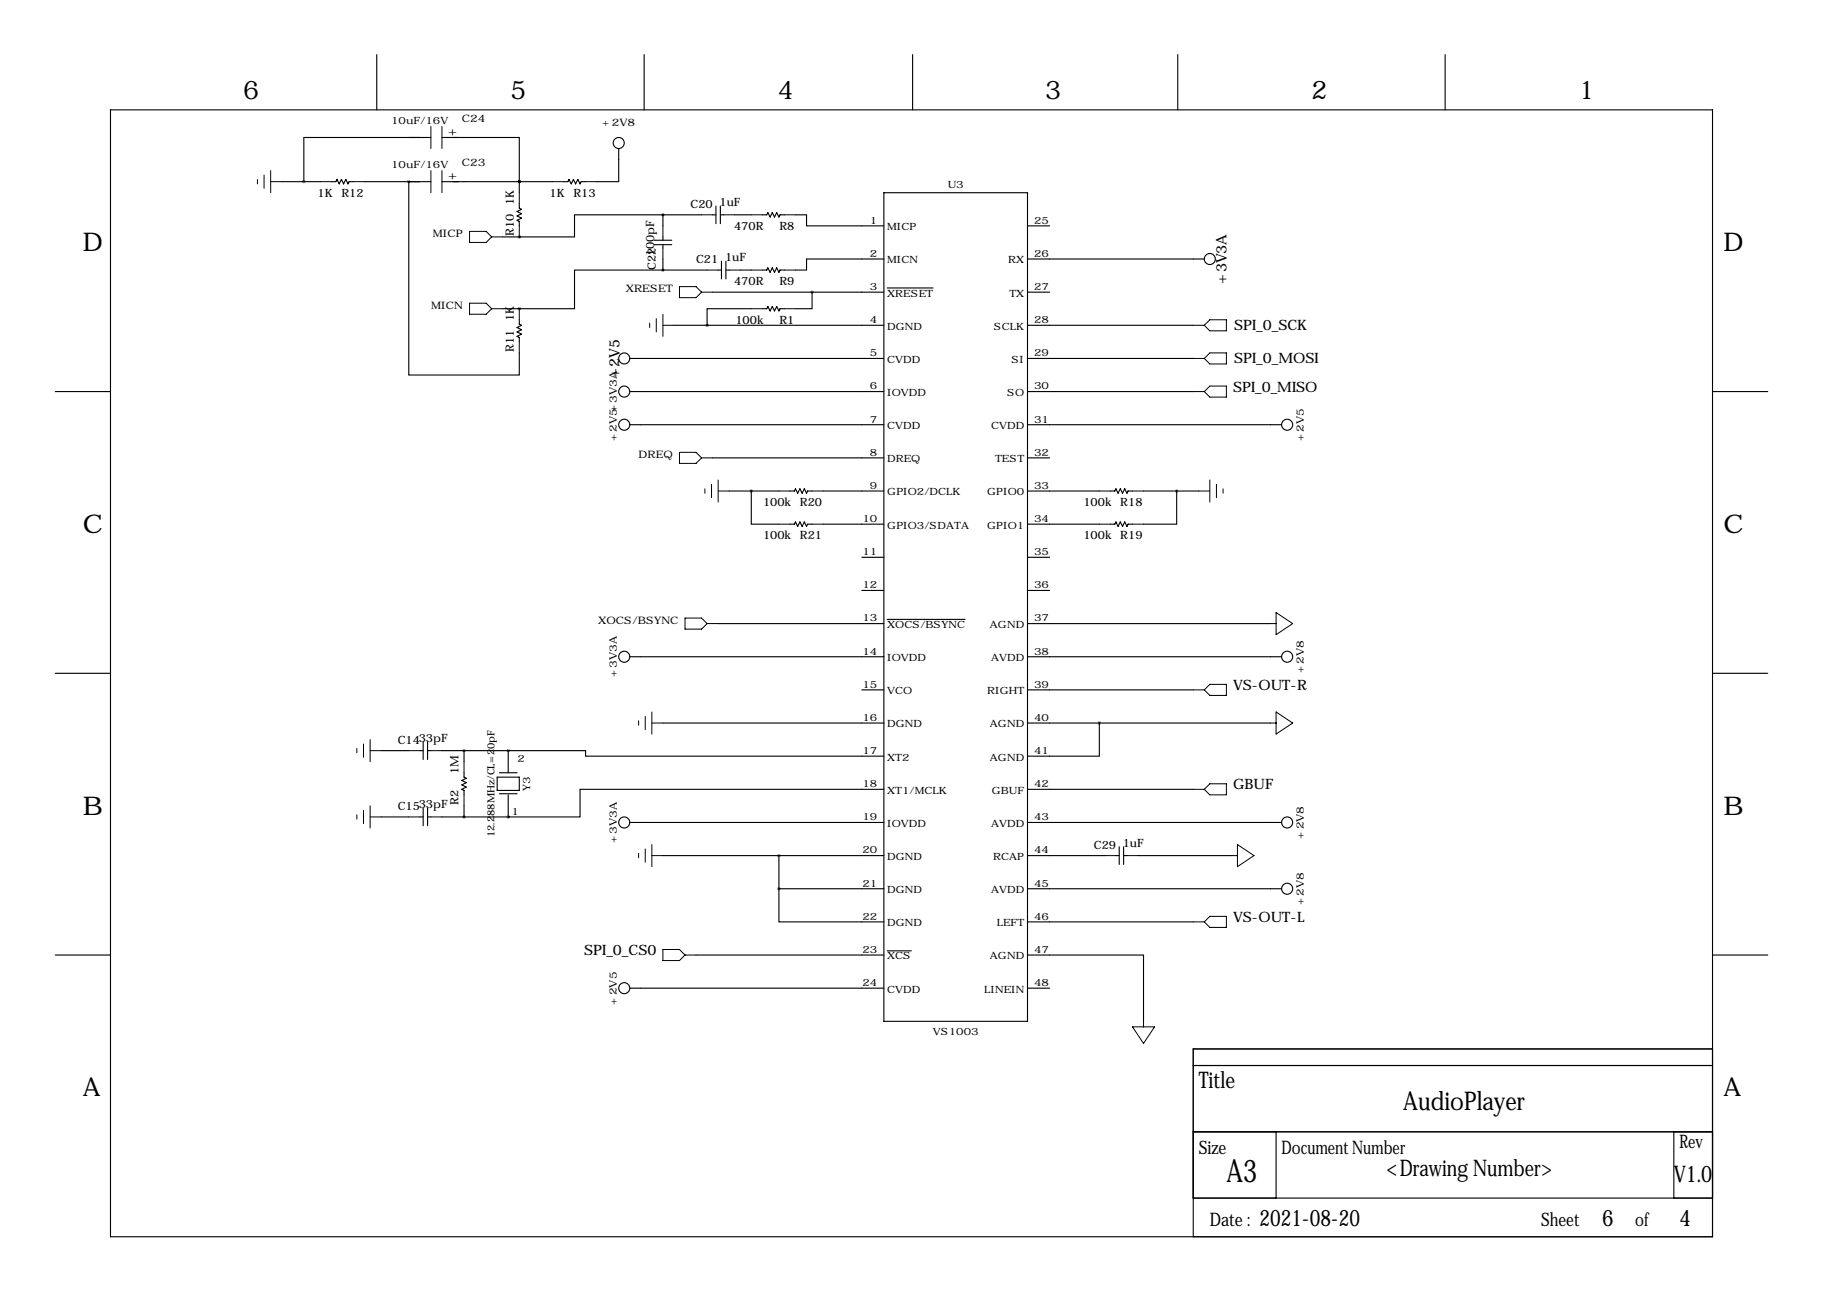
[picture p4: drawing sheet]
<svg xmlns="http://www.w3.org/2000/svg" width="419mm" height="297mm" viewBox="0 0 419 297" stroke-linecap="round" stroke-linejoin="round" font-family="sans-serif">
<g fill="none" stroke="#000" stroke-width=".25">
<path d="M86.6 12.6v12.7M148.1 12.6v12.7M209.8 12.6v12.7M270.8 12.6v12.7M332.2 12.6v12.7M25.4 25.3h368.3v259h-368.3zM99.1 31.6h-29.3v10.2M101.6 31.6h17.8v10.2M142.2 34.1v7.7h-5M64.8 41.8h8.9M76.2 41.8h1l.3-.5 .5 1 .5-1 .5 1 .5-1 .5 1 .3-.5h1M83.8 41.8h15.3"/>
<path d="M94 41.8h.1M94 41.8v44.4h25.4v-5.1M101.6 41.8h25.4M115.6 54.5h3.8M119.4 54.5h.1M119.4 41.8h.1M119.4 41.8v2.5M119.4 46.8v1.1l.5 .2-1 .5 1 .5-1 .5 1 .6-1 .5 .5 .2v1M129.5 41.8h1.1l.2-.5 .5 1 .5-1 .5 1 .5-1 .5 1 .3-.5h1M150.4 56.2h4M150.4 55.2h4M152.4 49.4h-20.3v5.1h-12.7"/>
<path d="M152.4 49.4h8.9M152.4 49.4v2.5M152.4 54.5v.7M152.4 56.2v.8M152.4 59.5v2.6M163.8 49.4h.8M164.6 47.4v4M165.6 47.4v4M165.6 49.4h.8M168.9 49.4h3.8M175.3 49.4h1l.2-.5 .5 1 .5-1 .6 1 .5-1 .5 1 .2-.5h1M182.9 49.4h2.5v2.5h17.8"/>
<path d="M203.2 59.5h-17.8v2.6h-2.5M203.2 44.3h33v190.5h-33zM236.2 51.9h5.1M236.2 59.5h40.7M115.6 71h3.8M119.4 71h.1M119.4 73.5v1l.5 .3-1 .5 1 .5-1 .5 1 .5-1 .5 .5 .3v1M152.4 62.1h-20.3v8.9h-12.7M152.4 62.1h10.2M154.9 74.8h48.3M163.8 67.2h39.4M165.1 62.1h.8"/>
<path d="M165.9 60.1v4M166.9 60.1v4M166.9 62.1h.7M170.2 62.1h2.5M172.7 71h-10.1v3.8M175.3 62.1h1l.2-.5 .5 1 .5-1 .6 1 .5-1 .5 1 .2-.5h1M175.3 71h1l.2-.5 .5 1 .5-1 .6 1 .5-1 .5 1 .2-.5h1M186.7 67.2v3.8h-3.8M204 66.2h10.5M236.2 67.2h5.1M236.2 74.8h38.1M12.7 90h12.7"/>
<path d="M144.8 90h58.4M144.8 82.4h58.4M144.8 97.6h58.4M236.2 90h38.1M236.2 82.4h38.1M236.2 97.6h58.4M393.7 90h12.7M163.8 105.3h39.4M167.6 112.9h11.5M172.7 112.9v7.6h6.4M181.6 112.9h1l.3-.5 .5 1 .5-1 .5 1 .5-1 .5 1 .3-.5h1M189.2 112.9h14"/>
<path d="M236.2 105.3h5.1M236.2 112.9h16.5M255.3 112.9h1l.2-.5 .5 1 .6-1 .5 1 .5-1 .5 1 .2-.5h1M262.9 112.9h12.7M270.5 112.9v7.6h-7.6M181.6 120.5h1l.3-.5 .5 1 .5-1 .5 1 .5-1 .5 1 .3-.5h1M189.2 120.5h14M198.1 128.1h5.1M198.1 135.7h5.1M236.2 120.5h16.5M236.2 128.1h5.1M236.2 135.7h5.1"/>
<path d="M255.3 120.5h1l.2-.5 .5 1 .6-1 .5 1 .5-1 .5 1 .2-.5h1M12.7 154.8h12.7M144.8 151h58.4M165.1 143.4h38.1M198.1 158.6h5.1M204 142.4h17.9M236.2 143.4h55.9M236.2 151h58.4M236.2 158.6h38.1M393.7 154.8h12.7M87.6 172.6h6.4M96.5 172.6h.8"/>
<path d="M97.3 170.5v4.1M98.3 170.5v4.1M98.3 172.6h.8M101.6 172.6h15.2M106.7 172.6v2.5M106.7 177.7v1l.5 .2-1 .5 1 .5-1 .6 1 .5-1 .5 .5 .2v1M114.3 178.7h5.1v3h-5.1zM114.8 177.7h4.1M116.8 172.6h17.8v1.2h68.6M116.8 172.6h.1M116.8 172.6v5.1M152.4 166.2h50.8"/>
<path d="M236.2 166.2h55.9M252.7 166.2v7.6h-16.5M87.6 187.8h6.4M96.5 187.8h.8M97.3 185.8v4.1M98.3 185.8v4.1M98.3 187.8h.8M101.6 187.8h15.2M106.7 185.3v2.5M114.8 182.5h4.1M116.8 187.8h.1M116.8 182.7v5.1"/>
<path d="M144.8 189.1h58.4M152.4 196.7h50.8M179.1 196.7v7.6M203.2 181.5h-69.9v6.3h-16.5M236.2 181.5h38.1M236.2 189.1h58.4M236.2 196.7h17.8M256.5 196.7h.8M257.3 194.7v4M258.3 196.7h.8M258.3 194.7v4M261.6 196.7h21.6"/>
<path d="M12.7 219.6h12.7M160 219.6h43.2M179.1 204.3v7.6h24.1M179.1 204.3h24.1M204 218.6h5.5M236.2 219.6h26.7v15.2M236.2 204.3h58.4M236.2 211.9h38.1M393.7 219.6h12.7M144.8 227.2h58.4M236.2 227.2h5.1M274.3 245h119.4"/>
<path d="M393.7 241.2h-119.4v43.1M274.3 275.4h119.4M274.3 260.2h119.4M293.4 260.2v15.2M384.8 260.2v15.2"/>
<circle cx="142.2" cy="32.9" r="1.27"/>
<circle cx="278.1" cy="59.5" r="1.27"/>
<circle cx="143.5" cy="90" r="1.27"/>
<circle cx="143.5" cy="97.6" r="1.27"/>
<circle cx="143.5" cy="82.4" r="1.27"/>
<circle cx="295.9" cy="97.6" r="1.27"/>
<circle cx="143.5" cy="151" r="1.27"/>
<circle cx="295.9" cy="151" r="1.27"/>
<circle cx="143.5" cy="189.1" r="1.27"/>
<circle cx="295.9" cy="189.1" r="1.27"/>
<circle cx="295.9" cy="204.3" r="1.27"/>
<circle cx="143.5" cy="227.2" r="1.27"/>
</g>
<g fill="none" stroke="#000" stroke-width=".23">
<path d="M62.2 39.2v5.1M99.1 29.1v5M99.1 39.2v5.1M101.6 29.1v5M101.6 39.2v5.1M59.2 41.3v1M60.7 40.2v3.1M62.2 41.8h2.6M73.7 41.8h2.5M81.3 41.8h2.5M107.9 53.2h3.9l1.2 1.3-1.2 1.2h-3.9zM113 54.5h2.6"/>
<path d="M119.4 44.3v2.5M119.4 51.9v2.6M127 41.8h2.5M134.6 41.8h2.6M152.4 51.9v2.6M152.4 57v2.5M161.3 49.4h2.5M166.4 49.4h2.5M172.7 49.4h2.6M180.3 49.4h2.6M107.9 69.7h3.9l1.2 1.3-1.2 1.2h-3.9zM113 71h2.6"/>
<path d="M119.4 71v2.5M119.4 78.6v2.5M149.4 74.3v1M150.9 73.3v3M152.4 72.2v5.1M152.4 74.8h2.5M156.2 65.9h3.8l1.3 1.3-1.3 1.2h-3.8zM161.3 67.2h2.5M162.6 62.1h2.5M167.6 62.1h2.6M172.7 62.1h2.6M172.7 71h2.6"/>
<path d="M180.3 62.1h2.6M180.3 71h2.6M274.3 74.8h2.6M276.9 74.8l1.2-1.3h3.8v2.6h-3.8zM274.3 82.4h2.6M274.3 90h2.6M276.9 82.4l1.2-1.3h3.8v2.6h-3.8zM276.9 90l1.2-1.2h3.8v2.5h-3.8zM156.2 104h3.8l1.3 1.3-1.3 1.2h-3.8zM161.3 105.3h2.5M162.1 112.4v1M163.6 111.4v3"/>
<path d="M165.1 112.9h2.5M165.1 110.3v5.1M179.1 112.9h2.5M186.7 112.9h2.5M252.7 112.9h2.6M260.3 112.9h2.6M275.6 112.9h2.5M278.1 110.3v5.1M279.7 111.4v3M281.2 112.4v1M179.1 120.5h2.5M186.7 120.5h2.5"/>
<path d="M252.7 120.5h2.6M260.3 120.5h2.6M157.5 142.1h3.8l1.3 1.3-1.3 1.2h-3.8zM162.6 143.4h2.5M274.3 158.6h2.6M276.9 158.6l1.2-1.3h3.8v2.6h-3.8zM292.1 143.4h1.3M293.4 140.8l3.8 2.6-3.8 2.5zM82 172.1v1M83.6 171.1v3M85.1 172.6h2.5M85.1 170v5.1"/>
<path d="M94 172.6h2.5M99.1 172.6h2.5M106.7 175.1v2.6M146.8 165.7v1M148.3 164.7v3.1M149.9 166.2h2.5M149.9 163.7v5.1M292.1 166.2h1.3M293.4 163.7l3.8 2.5-3.8 2.6zM82 187.3v1M83.6 186.3v3M85.1 187.8h2.5"/>
<path d="M85.1 185.3v5.1M94 187.8h2.5M99.1 187.8h2.5M106.7 182.7v2.6M146.8 196.2v1M148.3 195.2v3M149.9 196.7h2.5M149.9 194.2v5M254 196.7h2.5M259.1 196.7h2.5M274.3 181.5h2.6M276.9 181.5l1.2-1.3h3.8v2.5h-3.8z"/>
<path d="M283.2 196.7h1.3M284.5 194.2l3.8 2.5-3.8 2.5zM152.4 218.3h3.8l1.3 1.3-1.3 1.2h-3.8zM157.5 219.6h2.5M274.3 211.9h2.6M276.9 211.9l1.2-1.2h3.8v2.5h-3.8zM260.3 236.1h5.1l-2.5 3.8zM262.9 234.8v1.3"/>
</g>
<path d="M252.7 166.2a.05 .05 0 0 0 .1 0 .05 .05 0 0 0-.1 0zM179 196.7a.05 .05 0 0 0 .1 0 .05 .05 0 0 0-.1 0zM179 204.3a.05 .05 0 0 0 .1 0 .05 .05 0 0 0-.1 0zM116.8 172.6a.05 .05 0 0 0 .1 0 .05 .05 0 0 0-.1 0zM116.8 187.8a.05 .05 0 0 0 .1 0 .05 .05 0 0 0-.1 0zM69.8 41.8a.05 .05 0 0 0 .1 0 .05 .05 0 0 0-.1 0zM162.5 74.8a.05 .05 0 0 0 .1 0 .05 .05 0 0 0-.1 0z" fill="#000" stroke="#000" stroke-width=".63"/>
<text font-size="7.3" x="281.9" y="271.6">A3</text>
<g font-size="5.9">
<text x="55.9" y="22.7">6</text>
<text x="117.3" y="22.7">5</text>
<text x="178.8" y="22.7">4</text>
<text x="240.3" y="22.7">3</text>
<text x="301.5" y="22.7">2</text>
<text x="363" y="22.7">1</text>
<text x="19" y="57.8">D</text>
<text x="396.2" y="57.8">D</text>
<text x="19" y="122.5">C</text>
<text x="396.2" y="122.5">C</text>
<text x="19" y="187.3">B</text>
<text x="396.2" y="187.3">B</text>
<text x="19" y="252.1">A</text>
<text x="322.6" y="255.1">AudioPlayer</text>
<text x="396.2" y="252.1">A</text>
</g>
<g font-size="5.3">
<text x="275.6" y="250">Title</text>
<text x="318.8" y="270.4">&lt;Drawing Number&gt;</text>
<text x="384.8" y="271.6">V1.0</text>
<text x="289.6" y="281.8">2021-08-20</text>
<text x="368.3" y="281.8">6</text>
<text x="386.1" y="281.8">4</text>
</g>
<g font-size="4.3">
<text x="275.6" y="265.3">Size</text>
<text x="294.6" y="265.3">Document Number</text>
<text x="386.1" y="264">Rev</text>
<text x="278.1" y="281.8">Date :</text>
<text x="354.3" y="281.8">Sheet</text>
<text x="375.9" y="281.8">of</text>
</g>
<g font-size="3.6">
<text x="105" y="31.3" transform="rotate(-90 105 31.3)">+</text>
<text x="105" y="41.5" transform="rotate(-90 105 41.5)">+</text>
</g>
<g font-size="3.3">
<text x="281.9" y="65.3" transform="rotate(-90 281.9 65.3)">+3V3A</text>
<text x="283.7" y="75.8">SPI_0_SCK</text>
<text x="283.7" y="83.4">SPI_0_MOSI</text>
<text x="142.4" y="86.9" transform="rotate(-90 142.4 86.9)">+2V5</text>
<text x="283.5" y="90">SPI_0_MISO</text>
<text x="283.5" y="158.6">VS-OUT-R</text>
<text x="283.5" y="181.5">GBUF</text>
<text x="283.5" y="211.9">VS-OUT-L</text>
<text x="134.3" y="219.6">SPI_0_CS0</text>
</g>
<g font-size="2.6">
<text x="73" y="45.2">1K</text>
<text x="78.5" y="45.2">R12</text>
<text x="118.1" y="47.1" transform="rotate(-90 118.1 47.1)">1K</text>
<text x="126.3" y="45.2">1K</text>
<text x="131.8" y="45.2">R13</text>
<text x="158.7" y="47.8">C20</text>
<text x="165.4" y="47.4">1uF</text>
<text x="168.8" y="52.9">470R</text>
<text x="179.2" y="52.9">R8</text>
<text x="118.1" y="54.2" transform="rotate(-90 118.1 54.2)">R10</text>
<text x="150.4" y="58.9" transform="rotate(-90 150.4 58.9)">100pF</text>
<text x="150.8" y="62.1" transform="rotate(-90 150.8 62.1)">C22</text>
<text x="160" y="60.5">C21</text>
<text x="166.7" y="60.1">1uF</text>
<text x="168.8" y="65.6">470R</text>
<text x="179.2" y="65.6">R9</text>
<text x="118.1" y="73.8" transform="rotate(-90 118.1 73.8)">1K</text>
<text x="169.1" y="74.4">100k</text>
<text x="179.2" y="74.4">R1</text>
<text x="118.1" y="80.9" transform="rotate(-90 118.1 80.9)">R11</text>
<text x="175.4" y="116.4">100k</text>
<text x="183.9" y="116.4">R20</text>
<text x="249.1" y="116.4">100k</text>
<text x="257.6" y="116.4">R18</text>
<text x="175.4" y="124">100k</text>
<text x="183.9" y="124">R21</text>
<text x="249.1" y="124">100k</text>
<text x="257.6" y="124">R19</text>
<text x="91.4" y="171">C1433pF</text>
<text x="105.4" y="177.9" transform="rotate(-90 105.4 177.9)">1M</text>
<text x="105.4" y="185" transform="rotate(-90 105.4 185)">R2</text>
<text x="91.4" y="186.2">C1533pF</text>
<text x="251.5" y="195.1">C29</text>
<text x="258.1" y="194.7">1uF</text>
</g>
<g font-size="2.4">
<text x="106.2" y="28.1">C24</text>
<text x="138.5" y="29.1">+2V8</text>
<text x="106.2" y="38.2">C23</text>
<text x="99.5" y="54.5">MICP</text>
<text x="99.1" y="71">MICN</text>
<text x="143.9" y="67.2">XRESET</text>
<text x="141.8" y="101.4" transform="rotate(-90 141.8 101.4)">+2V5+3V3A</text>
<text x="299.7" y="101.4" transform="rotate(-90 299.7 101.4)">+2V5</text>
<text x="146.8" y="105.3">DREQ</text>
<text x="137.5" y="143.4">XOCS/BSYNC</text>
<text x="141.8" y="155.7" transform="rotate(-90 141.8 155.7)">+3V3A</text>
<text x="299.7" y="154.8" transform="rotate(-90 299.7 154.8)">+2V8</text>
<text x="141.8" y="193.8" transform="rotate(-90 141.8 193.8)">+3V3A</text>
<text x="299.7" y="192.9" transform="rotate(-90 299.7 192.9)">+2V8</text>
<text x="299.7" y="208.1" transform="rotate(-90 299.7 208.1)">+2V8</text>
<text x="141.8" y="231" transform="rotate(-90 141.8 231)">+2V5</text>
</g>
<g font-size="2.3">
<text x="89.9" y="28.5">10uF/16V</text>
<text x="89.9" y="38.7">10uF/16V</text>
<text x="217.9" y="43.3">U3</text>
<text x="200" y="51.4">1</text>
<text x="204" y="52.9">MICP</text>
<text x="237.7" y="51.4">25</text>
<text x="200" y="59">2</text>
<text x="237.7" y="59">26</text>
<text x="204" y="60.6">MICN</text>
<text x="231.8" y="60.6">RX</text>
<text x="200" y="66.7">3</text>
<text x="204" y="68.2">XRESET</text>
<text x="232.1" y="68.2">TX</text>
<text x="237.7" y="66.7">27</text>
<text x="200" y="74.3">4</text>
<text x="204" y="75.8">DGND</text>
<text x="228.5" y="75.8">SCLK</text>
<text x="237.7" y="74.3">28</text>
<text x="200" y="81.9">5</text>
<text x="204" y="83.4">CVDD</text>
<text x="232.6" y="83.4">SI</text>
<text x="237.7" y="81.9">29</text>
<text x="200" y="89.5">6</text>
<text x="237.7" y="89.5">30</text>
<text x="204" y="91">IOVDD</text>
<text x="231.5" y="91">SO</text>
<text x="200" y="97.1">7</text>
<text x="204" y="98.7">CVDD</text>
<text x="227.8" y="98.7">CVDD</text>
<text x="237.7" y="97.1">31</text>
<text x="200" y="104.8">8</text>
<text x="204" y="106.3">DREQ</text>
<text x="228.8" y="106.3">TEST</text>
<text x="237.7" y="104.8">32</text>
<text x="200" y="112.4">9</text>
<text x="204" y="113.9">GPIO2/DCLK</text>
<text x="226.9" y="113.9">GPIO0</text>
<text x="237.7" y="112.4">33</text>
<text x="198.3" y="120">10</text>
<text x="204" y="121.5">GPIO3/SDATA</text>
<text x="226.9" y="121.5">GPIO1</text>
<text x="237.7" y="120">34</text>
<text x="198.3" y="127.6">11</text>
<text x="237.7" y="127.6">35</text>
<text x="198.3" y="135.2">12</text>
<text x="237.7" y="135.2">36</text>
<text x="198.3" y="142.9">13</text>
<text x="237.7" y="142.9">37</text>
<text x="204" y="144.4">XOCS/BSYNC</text>
<text x="227.6" y="144.4">AGND</text>
<text x="198.3" y="150.5">14</text>
<text x="204" y="152">IOVDD</text>
<text x="227.8" y="152">AVDD</text>
<text x="237.7" y="150.5">38</text>
<text x="198.3" y="158.1">15</text>
<text x="204" y="159.6">VCO</text>
<text x="226.9" y="159.6">RIGHT</text>
<text x="237.7" y="158.1">39</text>
<text x="198.3" y="165.7">16</text>
<text x="204" y="167.2">DGND</text>
<text x="227.6" y="167.2">AGND</text>
<text x="237.7" y="165.7">40</text>
<text x="198.3" y="173.3">17</text>
<text x="237.7" y="173.3">41</text>
<text x="119" y="175.1">2</text>
<text x="204" y="174.9">XT2</text>
<text x="227.6" y="174.9">AGND</text>
<text x="121.9" y="181.8" transform="rotate(-90 121.9 181.8)">Y3</text>
<text x="198.3" y="181">18</text>
<text x="204" y="182.5">XT1/MCLK</text>
<text x="228" y="182.5">GBUF</text>
<text x="237.7" y="181">42</text>
<text x="117.6" y="187.3">1</text>
<text x="198.3" y="188.6">19</text>
<text x="204" y="190.1">IOVDD</text>
<text x="227.8" y="190.1">AVDD</text>
<text x="237.7" y="188.6">43</text>
<text x="113.7" y="192.5" transform="rotate(-90 113.7 192.5)">12.288MHz/CL=20pF</text>
<text x="198.3" y="196.2">20</text>
<text x="204" y="197.7">DGND</text>
<text x="228.3" y="197.7">RCAP</text>
<text x="237.7" y="196.2">44</text>
<text x="198.3" y="203.8">21</text>
<text x="237.7" y="203.8">45</text>
<text x="204" y="205.3">DGND</text>
<text x="227.8" y="205.3">AVDD</text>
<text x="198.3" y="211.4">22</text>
<text x="204" y="213">DGND</text>
<text x="229.2" y="213">LEFT</text>
<text x="237.7" y="211.4">46</text>
<text x="198.3" y="219.1">23</text>
<text x="204" y="220.6">XCS</text>
<text x="227.6" y="220.6">AGND</text>
<text x="237.7" y="219.1">47</text>
<text x="198.3" y="226.7">24</text>
<text x="237.7" y="226.7">48</text>
<text x="204" y="228.2">CVDD</text>
<text x="226.3" y="228.2">LINEIN</text>
<text x="214.5" y="237.8">VS1003</text>
</g>
</svg>
